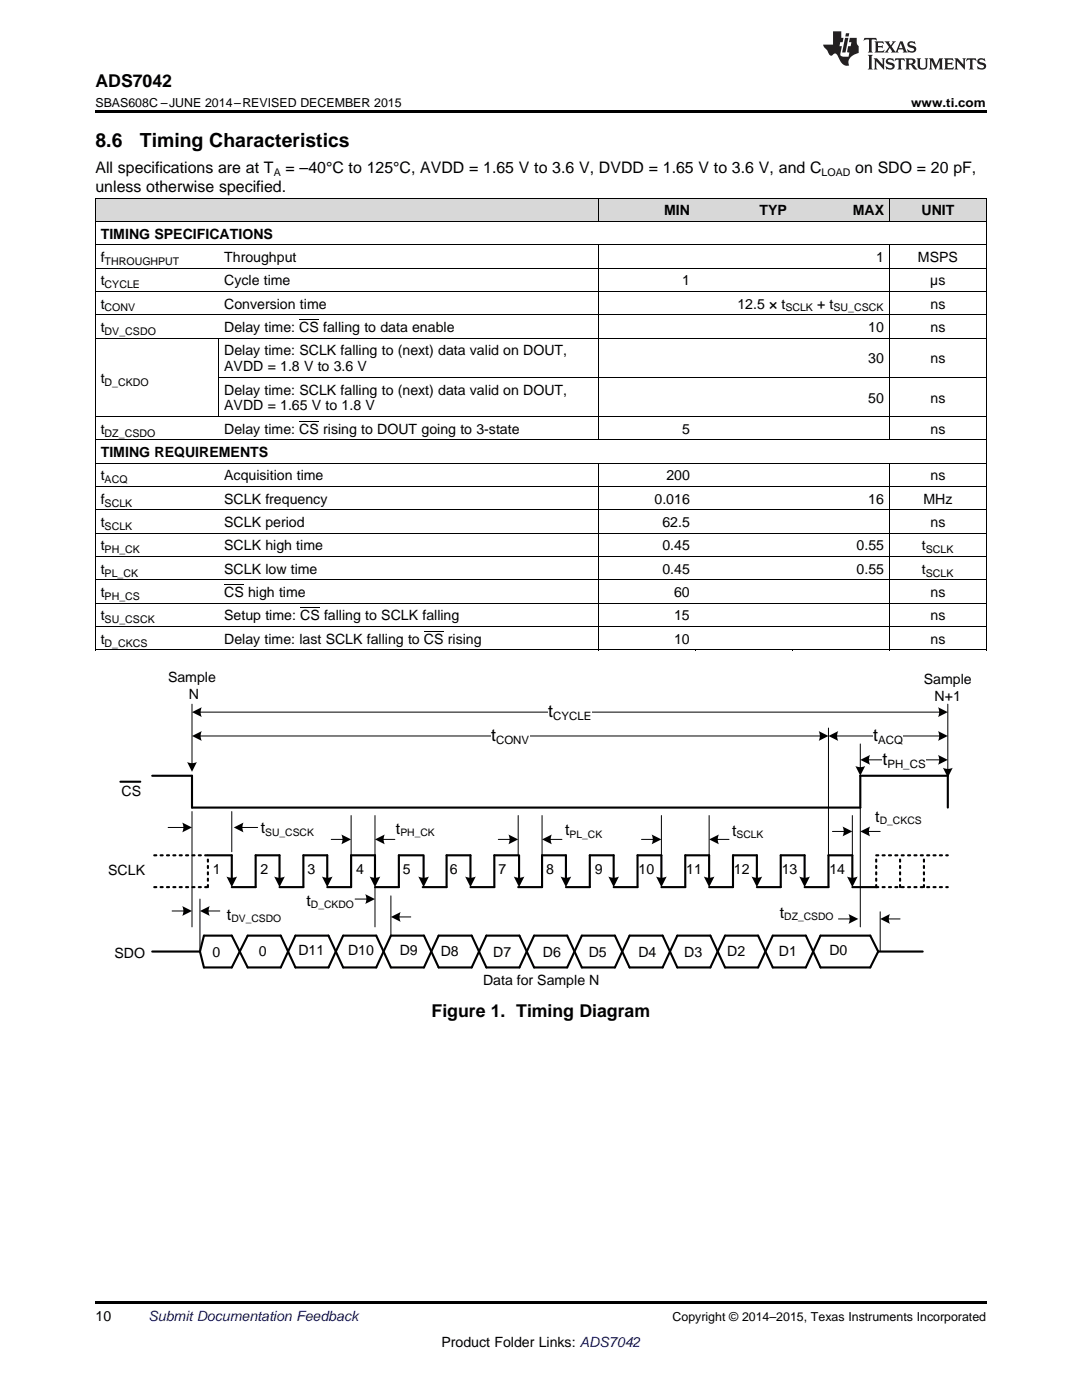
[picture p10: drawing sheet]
<svg xmlns="http://www.w3.org/2000/svg" width="216mm" height="279mm" viewBox="0 0 216 279" stroke-linecap="round" stroke-linejoin="round" font-family="sans-serif">
<g fill="#d8d8d8">
<path d="M19 39.6h24.7v4.6h-24.7z"/>
<path d="M43.7 39.6h75.7v4.6h-75.7z"/>
<path d="M119.4 39.6h19.3v4.6h-19.3z"/>
<path d="M138.7 39.6h19.4v4.6h-19.4z"/>
<path d="M158.1 39.6h19.4v4.6h-19.4z"/>
<path d="M177.5 39.6h19.3v4.6h-19.3z"/>
</g>
<path d="M19 259.7h177.8v.5h-177.8z" fill="#000"/>
<g fill="none" stroke="#000" stroke-width=".42">
<path d="M24 156h4M30.4 154.8h7.9v6.4h133.4M171.7 154.8h17.4v6.4M41.5 170.7h4.7v4.7M55.8 170.7h-4.8v6.3h-4.8M65.3 170.7h-4.8v6.3h-4.7M74.8 170.7h-4.7v6.3h-4.8M84.3 170.7h-4.7v6.3h-4.8M93.9 170.7h-4.8v6.3h-4.8M103.4 170.7h-4.8v6.3h-4.7M112.9 170.7h-4.7v6.3h-4.8M122.4 170.7h-4.7v6.3h-4.8"/>
<path d="M132 170.7h-4.8v6.3h-4.8M141.5 170.7h-4.8v6.3h-4.7M151 170.7h-4.7v6.3h-4.8M160.5 170.7h-4.7v6.3h-4.8M170.1 170.7h-4.8v6.3h-4.8M170.1 177h4.7"/>
</g>
<g fill="#000">
<path d="M37.3 152.1l1.2 .2 .8-.2-1 1.9z" fill-rule="evenodd"/>
<path d="M165.3 146.9l2-1-.3 .8 .3 1.2z" fill-rule="evenodd"/>
<path d="M188.2 153.2l1.1 .2 .8-.2-1 2z" fill-rule="evenodd"/>
<path d="M187.2 145.9l1.9 1-1.9 1 .2-1.2z" fill-rule="evenodd"/>
<path d="M36.4 164.2l1.9 .9-1.9 1 .2-1.2z" fill-rule="evenodd"/>
<path d="M45.2 174.9a2.38 2.38 0 0 0 2.1 0l-1.1 2.1z" fill-rule="evenodd"/>
<path d="M46.6 165.1l2-.9-.2 .7 .2 1.2z" fill-rule="evenodd"/>
<path d="M72.9 178.5l1.9 .9-1.9 1 .2-1.2z" fill-rule="evenodd"/>
<path d="M36.4 180.8l1.9 1-1.9 1 .2-1.2z" fill-rule="evenodd"/>
<path d="M39.9 181.8l1.9-1-.2 .8 .2 1.2z" fill-rule="evenodd"/>
<path d="M78 183l1.9-1-.2 .8 .2 1.2z" fill-rule="evenodd"/>
<path d="M169.3 182.4l2 1-2 1 .2-.8z" fill-rule="evenodd"/>
<path d="M175.6 183.4l2-1-.2 .8 .2 1.2z" fill-rule="evenodd"/>
</g>
<g fill="none" stroke="#000" stroke-width=".2">
<path d="M38.3 140.5v12.1M166.8 146.9h20.8M189.1 140.5v13.2M33.5 165.1h3.3M38.3 162v23M39.9 179.4v10.5M46.2 162v8M48.1 165.1h3.3M70.9 179.4h2.4M74.8 177v8M78 178.8v7.9M34.3 181.8h2.5"/>
<path d="M41.4 181.8h2.5M79.5 183h2.5M167.3 183.4h2.5M175.6 182v7.9M177.1 183.4h2.5"/>
</g>
<path d="M174.2 144.8h6v4.4h-6z" fill-rule="evenodd" fill="#fff"/>
<path d="M39.8 146.9h124" fill="none" stroke="#000" stroke-width=".2"/>
<g fill="#000">
<path d="M38.3 146.9l2-1-.3 .8 .3 1.2z" fill-rule="evenodd"/>
<path d="M163.4 145.9l1.9 1-1.9 1 .2-.8z" fill-rule="evenodd"/>
</g>
<path d="M98 144.8h7.6v4.4h-7.6z" fill-rule="evenodd" fill="#fff"/>
<path d="M39.8 142.1h147.8" fill="none" stroke="#000" stroke-width=".2"/>
<g fill="#000">
<path d="M38.3 142.1l2-1-.3 .8 .3 1.2z" fill-rule="evenodd"/>
<path d="M187.2 141.1l1.9 1-1.9 1 .2-1.2z" fill-rule="evenodd"/>
</g>
<path d="M109.4 140h8.6v4.4h-8.6z" fill-rule="evenodd" fill="#fff"/>
<path d="M173.1 151.6h14.5M66.1 167.5h2.5M70.1 162.8v7.9M74.8 162.8v7.9M76.3 167.5h2.5M99.4 167.5h2.5M103.4 162.8v7.9M108.2 162.8v7.9M109.6 167.5h2.5M171.7 161.2v23.8" fill="none" stroke="#000" stroke-width=".2"/>
<path d="M171.7 154.8v6.4" fill="none" stroke="#000" stroke-width=".42"/>
<path d="M30.8 170.7h10.7M174.8 177h14.3" fill="none" stroke="#000" stroke-width=".42" stroke-dasharray=".4 .8"/>
<g fill="#000">
<path d="M171.7 151.6l1.9-.9-.2 .7 .2 1.2z" fill-rule="evenodd"/>
<path d="M187.2 150.7l1.9 .9-1.9 1 .2-1.2z" fill-rule="evenodd"/>
<path d="M68.1 166.5l2 1-2 1 .2-1.2z" fill-rule="evenodd"/>
<path d="M74.8 167.5l2-1-.2 .8 .2 1.2z" fill-rule="evenodd"/>
<path d="M101.5 166.5l1.9 1-1.9 1 .2-1.2z" fill-rule="evenodd"/>
<path d="M108.2 167.5l1.9-1-.2 .8 .2 1.2z" fill-rule="evenodd"/>
</g>
<path d="M176.1 149.5h8.6v4.5h-8.6z" fill-rule="evenodd" fill="#fff"/>
<g fill="none" stroke="#000" stroke-width=".42">
<path d="M55.8 170.7v4.7M65.3 170.7v4.7M74.8 170.7v4.7M84.5 170.7v4.7M93.9 170.7v4.7M103.6 170.7v4.7M112.9 170.7v4.7M122.4 170.7v4.7M132 170.7v4.7M141.5 170.7v4.7M151 170.7v4.7M160.5 170.7v4.7"/>
<path d="M170.1 170.7v4.7M30.4 189.9h9.5M40.7 186.7l-.8 3.2 .8 3.2h5.5l3.2-6.4h6.6l2.9 6.4h6.6l3-6.4h6.6l2.9 6.4h6.6l2.9-6.4h6.6l2.9 6.4h6.6l3-6.4h6.6l2.9 6.4h6.6l2.9-6.4h6.6l2.9 6.4h6.6l3-6.4h6.6l2.9 6.4h6.6l2.9-6.4h9.9l1.6 3.2-1.6 3.2h-9.9l-2.9-6.4h-6.6l-2.9 6.4h-6.6l-3-6.4h-6.6l-2.9 6.4h-6.6l-2.9-6.4h-6.6l-2.9 6.4h-6.6l-3-6.4h-6.6l-2.9 6.4h-6.6l-2.9-6.4h-6.6l-2.9 6.4h-6.6l-3-6.4h-6.6l-2.9 6.4h-6.6l-3.2-6.4zM175.2 189.9h8.9"/>
</g>
<path d="M30.8 177h10.7M41.5 177v-6.3M174.8 170.7h14.3M174.8 177v-6.3M179.6 177v-6.3M184.4 177v-6.3" fill="none" stroke="#000" stroke-width=".42" stroke-dasharray=".4 .8"/>
<g fill="none" stroke="#000" stroke-width=".2">
<path d="M19 39.5h177.8M19.1 39.5v90.3M119.3 39.5v4.7M177.4 39.5v4.7M196.8 39.5v90.3M19 58.2h177.8M19 53.5h177.8M19 48.8h177.8M19 44.2h177.8M119.3 48.9v38.9M177.4 48.9v38.9M19 67.5h177.8"/>
<path d="M19 62.8h177.8M43.6 67.5v15.7M43.7 75.3h153.1M19 97.1h177.8M19 92.4h177.8M19 87.8h177.8M19 83.1h177.8M119.3 92.5v37.3M177.4 92.5v37.3M19 115.7h177.8M19 111.1h177.8M19 106.4h177.8"/>
<path d="M19 101.8h177.8M19 129.7h177.8M19 125h177.8M19 120.4h177.8M165.3 145.3v25.4M171.7 148.5v4.8M128 167.5h2.5M132 162.8v7.9M141.5 162.8v7.9M143 167.5h2.5M166.1 165.9h2.5M170.1 162.8v7.9"/>
<path d="M173.1 165.9h2.5"/>
</g>
<g fill="#000">
<path d="M170.7 152.9l1.2 .2 .7-.2-.9 1.9z" fill-rule="evenodd"/>
<path d="M54.7 174.9a2.38 2.38 0 0 0 2.1 0l-1 2.1z" fill-rule="evenodd"/>
<path d="M64.2 174.9a2.38 2.38 0 0 0 2.2 0l-1.1 2.1z" fill-rule="evenodd"/>
<path d="M73.8 174.9a2.38 2.38 0 0 0 2.1 0l-1.1 2.1z" fill-rule="evenodd"/>
<path d="M83.5 174.9a2.38 2.38 0 0 0 2.1 0l-1.1 2.1z" fill-rule="evenodd"/>
<path d="M92.8 174.9a2.38 2.38 0 0 0 2.1 0l-1 2.1z" fill-rule="evenodd"/>
<path d="M102.5 174.9a2.38 2.38 0 0 0 2.1 0l-1 2.1z" fill-rule="evenodd"/>
<path d="M111.9 174.9a2.38 2.38 0 0 0 2.1 0l-1.1 2.1z" fill-rule="evenodd"/>
<path d="M121.4 174.9a2.38 2.38 0 0 0 2.1 0l-1.1 2.1z" fill-rule="evenodd"/>
<path d="M130.9 174.9a2.38 2.38 0 0 0 2.1 0l-1 2.1z" fill-rule="evenodd"/>
<path d="M130 166.5l2 1-2 1 .2-.8z" fill-rule="evenodd"/>
<path d="M140.4 174.9a2.38 2.38 0 0 0 2.2 0l-1.1 2.1z" fill-rule="evenodd"/>
<path d="M141.5 167.5l1.9-1-.2 .8 .2 1.2z" fill-rule="evenodd"/>
<path d="M150 174.9a2.38 2.38 0 0 0 2.1 0l-1.1 2.1z" fill-rule="evenodd"/>
<path d="M159.5 174.9a2.38 2.38 0 0 0 2.1 0l-1.1 2.1z" fill-rule="evenodd"/>
<path d="M168.1 165l2 .9-2 1 .2-1.2z" fill-rule="evenodd"/>
<path d="M169 174.9a2.38 2.38 0 0 0 2.1 0l-1 2.1z" fill-rule="evenodd"/>
<path d="M171.7 165.9l1.9-.9-.2 .7 .2 1.2z" fill-rule="evenodd"/>
</g>
<path d="M19 22h177.8v.5h-177.8zM19 129.7l.2 .1zM119.3 129.7l.1 .1zM138.6 129.7l.1 .1zM158 129.7l.1 .1zM177.4 129.7l.1 .1zM196.7 129.7l.1 .1z" fill="#000"/>
<g fill="#231f20">
<path d="M172.5 7.6l-.1 .5 .4-.2h.6v.1v2.1l-.2 .4h.9l-.2-.4v-2.1l.1-.1h.5l.5 .2-.2-.5zM174.5 8.3l.2 .3v1.5l-.2 .4h1.8l.2-.6a1.04 1.04 0 0 1-1.3 .2v-.7h.6l.3 .2v-.6l-.3 .2h-.6v-.6l.8-.1 .4 .3-.2-.5zM176.5 8.3l.9 1.1-.9 1.1h.8l-.2-.2 .4-.7 .5 .7-.2 .2h1.5l-.2-.2 .2-.4h.9l.1 .4-.2 .2h1l-.3-.3-.7-1.9h-.5l-.9 2-.8-1 .9-1h-.8l.1 .3-.4 .5-.3-.6 .1-.2zM179.7 8.6l.4 1h-.7zM181.3 8.4a.63 .63 0 0 0-.2 .7 .63 .63 0 0 0 .6 .4l.6 .2 .1 .2a.75 .75 0 0 1-.7 .4 .75 .75 0 0 1-.6-.5l.1 .7 .1-.1a1.11 1.11 0 0 0 1.5-.6 1.13 1.13 0 0 0-1.2-.8l-.1-.4a1.04 1.04 0 0 1 1.2 .2l-.2-.5-.2 .1-.4-.2zM173.2 10.9l.2 .4v2.2l-.2 .4h1l-.3-.4v-2.2l.3-.4zM174.3 11.6l.3 .4v1.5l-.3 .4h.8l-.2-.4v-1.3l1.5 1.7v-1.9l.2-.4h-.7l.2 .4v.9l-1.1-1.3zM177 11.8a.62 .62 0 0 0-.2 .7 .62 .62 0 0 0 .6 .4l.6 .1 .1 .3a.76 .76 0 0 1-.7 .3 .76 .76 0 0 1-.7-.4l.2 .7 .1-.1a1.11 1.11 0 0 0 1.5-.6 1.13 1.13 0 0 0-1.2-.8l-.1-.4a1.04 1.04 0 0 1 1.2 .2l-.2-.6-.2 .1-.5-.1zM178.7 11.6l-.2 .6a.61 .61 0 0 1 .8-.3v1.6l-.2 .4h.9l-.2-.4v-1.6a.63 .63 0 0 1 .7 .3l-.1-.6zM180.6 11.6l.3 .4v1.5l-.3 .4h1l-.2-.2-.1-.8 .6 .2a.76 .76 0 0 0 1.2 .7l-1-1a.58 .58 0 0 0 .6-.5 .58 .58 0 0 0-.5-.6zM181.4 11.9h.1a.45 .45 0 0 1 .5 .1 .45 .45 0 0 1 .1 .5l-.8 .2zM182.9 11.6l.2 .2a2.17 2.17 0 0 0 .3 1.9 .99 .99 0 0 0 1.6-.6v-1.1l.2-.4h-.7l.2 .2a1.92 1.92 0 0 1-.2 1.8 .6 .6 0 0 1-.9-.5v-1.1l.2-.4zM185.4 11.6l.2 .4v1.5l-.2 .4h.7l-.2-.4v-1.4l.8 1.8 .8-1.8v1.4l-.2 .4h.9l-.2-.4v-1.5l.2-.4h-.8l-.6 1.5-.6-1.5zM188.4 11.6l.2 .4v1.5l-.2 .4h1.8l.1-.6a1.04 1.04 0 0 1-1.2 .1v-.6h.5l.4 .2v-.6l-.4 .2h-.5v-.7h.8l.3 .3-.1-.6zM190.5 11.6l.2 .4v1.5l-.2 .4h.7l-.2-.4v-1.3l1.5 1.7v-1.9l.2-.4h-.7l.2 .4v.9l-1.1-1.3zM192.9 11.6l-.1 .6a.61 .61 0 0 1 .7-.3l.1 1.6-.3 .4h1l-.3-.4 .1-1.6a.63 .63 0 0 1 .7 .3l-.1-.6zM195.2 11.8a.62 .62 0 0 0-.2 .7 .62 .62 0 0 0 .6 .4l.6 .1 .1 .3a.76 .76 0 0 1-.7 .3 .76 .76 0 0 1-.6-.4l.1 .7 .1-.1a1.11 1.11 0 0 0 1.6-.6 1.13 1.13 0 0 0-1.3-.8l-.1-.4a1.04 1.04 0 0 1 1.2 .2l-.1-.6-.2 .1-.5-.1z"/>
<path d="M166.2 6.3v2.6h-1.9v.4l.8 .9a.91 .91 0 0 0 1 .8 .56 .56 0 0 1 .5-.3 .56 .56 0 0 1 .5 .3l.4 .8a1.53 1.53 0 0 0 1.9 1.2 1.54 1.54 0 0 1 1-2.1l.9-.3v-1.4a1.52 1.52 0 0 1-.4-1.6h-1.3l-.2 .8h.5l-.2 .8h-.5l-.1 1v.2l.4 .1-.2 .8a1.93 1.93 0 0 1-1.6-.3l.3-1.8h-.5l.2-.8h.4l.2-.8h-.4v-1.3zM168.6 7.6l-.6 2.9h.7l.6-2.9zM168.8 6.6l-.1 .7h.6l.2-.7z"/>
</g>
<path d="M59.7 63.8h3.9M59.7 84.1h3.9M44.7 116.7h3.9M59.9 121.3h3.9M84.6 126h3.9" fill="none" stroke="#000" stroke-width=".2"/>
<g font-size="3.9">
<text x="19" y="29.3">8.6</text>
<text x="27.9" y="29.3">Timing Characteristics</text>
</g>
<g font-size="3.5">
<text x="19" y="17.3">ADS7042</text>
<text x="109.4" y="143.2">t</text>
<text x="98" y="147.9">t</text>
<text x="174.2" y="147.9">t</text>
<text x="176.1" y="152.7">t</text>
<text x="86.1" y="203">Figure 1. Timing Diagram</text>
</g>
<g font-size="3.2">
<text x="19" y="34.4">All specifications are at T</text>
<text x="57" y="34.4">= –40°C to 125°C, AVDD = 1.65 V to 3.6 V, DVDD = 1.65 V to 3.6 V, and C</text>
<text x="170.6" y="34.4">on SDO = 20 pF,</text>
<text x="19" y="38.3">unless otherwise specified.</text>
<text x="52" y="166.3">t</text>
<text x="79" y="166.5">t</text>
<text x="112.7" y="166.7">t</text>
<text x="146.1" y="166.9">t</text>
<text x="174.7" y="164.1">t</text>
<text x="45.3" y="183.5">t</text>
<text x="61.2" y="180.7">t</text>
<text x="155.6" y="183.1">t</text>
</g>
<g font-size="2.8">
<text x="20.1" y="47.6">TIMING SPECIFICATIONS</text>
<text x="132.5" y="43">MIN</text>
<text x="151.6" y="43">TYP</text>
<text x="170.1" y="43">MAX</text>
<text x="183.9" y="43">UNIT</text>
<text x="20.1" y="52.3">f</text>
<text x="44.7" y="52.3">Throughput</text>
<text x="174.8" y="52.3">1</text>
<text x="183.2" y="52.3">MSPS</text>
<text x="20.1" y="56.9">t</text>
<text x="44.7" y="56.9">Cycle time</text>
<text x="136.1" y="56.9">1</text>
<text x="185.6" y="56.9">µs</text>
<text x="20.1" y="61.6">t</text>
<text x="44.7" y="61.6">Conversion time</text>
<text x="147.1" y="61.6">12.5 × t</text>
<text x="163.1" y="61.6">+ t</text>
<text x="185.7" y="61.6">ns</text>
<text x="20.1" y="66.3">t</text>
<text x="44.7" y="66.3">Delay time: CS falling to data enable</text>
<text x="44.7" y="70.9">Delay time: SCLK falling to (next) data valid on DOUT,</text>
<text x="173.2" y="66.3">10</text>
<text x="185.7" y="66.3">ns</text>
<text x="20.1" y="76.4">t</text>
<text x="44.7" y="74.1">AVDD = 1.8 V to 3.6 V</text>
<text x="173.2" y="72.5">30</text>
<text x="185.7" y="72.5">ns</text>
<text x="44.7" y="78.7">Delay time: SCLK falling to (next) data valid on DOUT,</text>
<text x="44.7" y="81.9">AVDD = 1.65 V to 1.8 V</text>
<text x="173.2" y="80.3">50</text>
<text x="185.7" y="80.3">ns</text>
<text x="20.1" y="86.6">t</text>
<text x="44.7" y="86.6">Delay time: CS rising to DOUT going to 3-state</text>
<text x="136.1" y="86.6">5</text>
<text x="185.7" y="86.6">ns</text>
<text x="20.1" y="91.2">TIMING REQUIREMENTS</text>
<text x="20.1" y="95.9">t</text>
<text x="44.7" y="95.9">Acquisition time</text>
<text x="133" y="95.9">200</text>
<text x="185.7" y="95.9">ns</text>
<text x="20.1" y="100.5">f</text>
<text x="44.7" y="100.5">SCLK frequency</text>
<text x="130.6" y="100.5">0.016</text>
<text x="173.2" y="100.5">16</text>
<text x="184.3" y="100.5">MHz</text>
<text x="20.1" y="105.2">t</text>
<text x="44.7" y="105.2">SCLK period</text>
<text x="132.2" y="105.2">62.5</text>
<text x="185.7" y="105.2">ns</text>
<text x="20.1" y="109.9">t</text>
<text x="44.7" y="109.9">SCLK high time</text>
<text x="132.2" y="109.9">0.45</text>
<text x="170.9" y="109.9">0.55</text>
<text x="184" y="109.9">t</text>
<text x="20.1" y="114.5">t</text>
<text x="20.1" y="119.2">t</text>
<text x="44.7" y="114.5">SCLK low time</text>
<text x="44.7" y="119.2">CS high time</text>
<text x="132.2" y="114.5">0.45</text>
<text x="134.5" y="119.2">60</text>
<text x="170.9" y="114.5">0.55</text>
<text x="184" y="114.5">t</text>
<text x="185.7" y="119.2">ns</text>
<text x="20.1" y="123.8">t</text>
<text x="44.7" y="123.8">Setup time: CS falling to SCLK falling</text>
<text x="134.5" y="123.8">15</text>
<text x="185.7" y="123.8">ns</text>
<text x="20.1" y="128.5">t</text>
<text x="44.7" y="128.5">Delay time: last SCLK falling to CS rising</text>
<text x="134.5" y="128.5">10</text>
<text x="185.7" y="128.5">ns</text>
<text x="33.5" y="136.2">Sample</text>
<text x="184.3" y="136.5">Sample</text>
<text x="37.7" y="139.5">N</text>
<text x="186.5" y="139.9">N+1</text>
<text x="24.2" y="158.8">CS</text>
<text x="21.6" y="174.7">SCLK</text>
<text x="42.5" y="174.4">1</text>
<text x="52" y="174.4">2</text>
<text x="61.3" y="174.4">3</text>
<text x="71" y="174.4">4</text>
<text x="80.4" y="174.4">5</text>
<text x="89.7" y="174.4">6</text>
<text x="99.4" y="174.4">7</text>
<text x="109" y="174.4">8</text>
<text x="118.7" y="174.4">9</text>
<text x="127.4" y="174.4">10</text>
<text x="136.9" y="174.4">11</text>
<text x="146.5" y="174.4">12</text>
<text x="156" y="174.4">13</text>
<text x="165.5" y="174.4">14</text>
<text x="22.8" y="191.1">SDO</text>
<text x="42.4" y="190.9">0</text>
<text x="51.7" y="190.7">0</text>
<text x="59.5" y="190.5">D11</text>
<text x="69.5" y="190.5">D10</text>
<text x="79.8" y="190.6">D9</text>
<text x="88" y="190.8">D8</text>
<text x="98.4" y="190.9">D7</text>
<text x="108.3" y="190.9">D6</text>
<text x="117.5" y="190.9">D5</text>
<text x="127.4" y="190.9">D4</text>
<text x="136.5" y="190.9">D3</text>
<text x="145.1" y="190.7">D2</text>
<text x="155.4" y="190.7">D1</text>
<text x="165.5" y="190.6">D0</text>
<text x="96.4" y="196.5">Data for Sample N</text>
<text x="19" y="263.6">10</text>
<text x="88.1" y="268.9">Product Folder Links: ADS7042</text>
</g>
<text font-size="2.8" fill="#0000c8" x="29.6" y="263.6">Submit Documentation Feedback</text>
<g font-size="2.5">
<text x="19" y="21.4">SBAS608C –JUNE 2014–REVISED DECEMBER 2015</text>
<text x="181.8" y="21.4">www.ti.com</text>
<text x="134.2" y="263.6">Copyright © 2014–2015, Texas Instruments Incorporated</text>
</g>
<g font-size="2.3">
<text x="110.4" y="143.7">CYCLE</text>
<text x="99" y="148.4">CONV</text>
<text x="175.2" y="148.4">ACQ</text>
<text x="177.1" y="153.2">PH_CS</text>
</g>
<g font-size="2.1">
<text x="54.6" y="35.1">A</text>
<text x="163.9" y="35.1">LOAD</text>
<text x="20.9" y="52.8">THROUGHPUT</text>
<text x="20.9" y="57.5">CYCLE</text>
<text x="20.9" y="62.2">CONV</text>
<text x="156.7" y="62.2">SCLK</text>
<text x="166.3" y="62.2">SU_CSCK</text>
<text x="20.9" y="66.8">DV_CSDO</text>
<text x="20.9" y="77">D_CKDO</text>
<text x="20.9" y="87.1">DZ_CSDO</text>
<text x="20.9" y="96.4">ACQ</text>
<text x="20.9" y="101.1">SCLK</text>
<text x="20.9" y="105.8">SCLK</text>
<text x="20.9" y="110.4">PH_CK</text>
<text x="184.7" y="110.4">SCLK</text>
<text x="20.9" y="115.1">PL_CK</text>
<text x="20.9" y="119.7">PH_CS</text>
<text x="184.7" y="115.1">SCLK</text>
<text x="20.9" y="124.4">SU_CSCK</text>
<text x="20.9" y="129">D_CKCS</text>
<text x="52.9" y="166.8">SU_CSCK</text>
<text x="79.9" y="166.9">PH_CK</text>
<text x="113.6" y="167.1">PL_CK</text>
<text x="147" y="167.3">SCLK</text>
<text x="175.5" y="164.5">D_CKCS</text>
<text x="46.2" y="183.9">DV_CSDO</text>
<text x="62" y="181.2">D_CKDO</text>
<text x="156.5" y="183.6">DZ_CSDO</text>
</g>
</svg>
